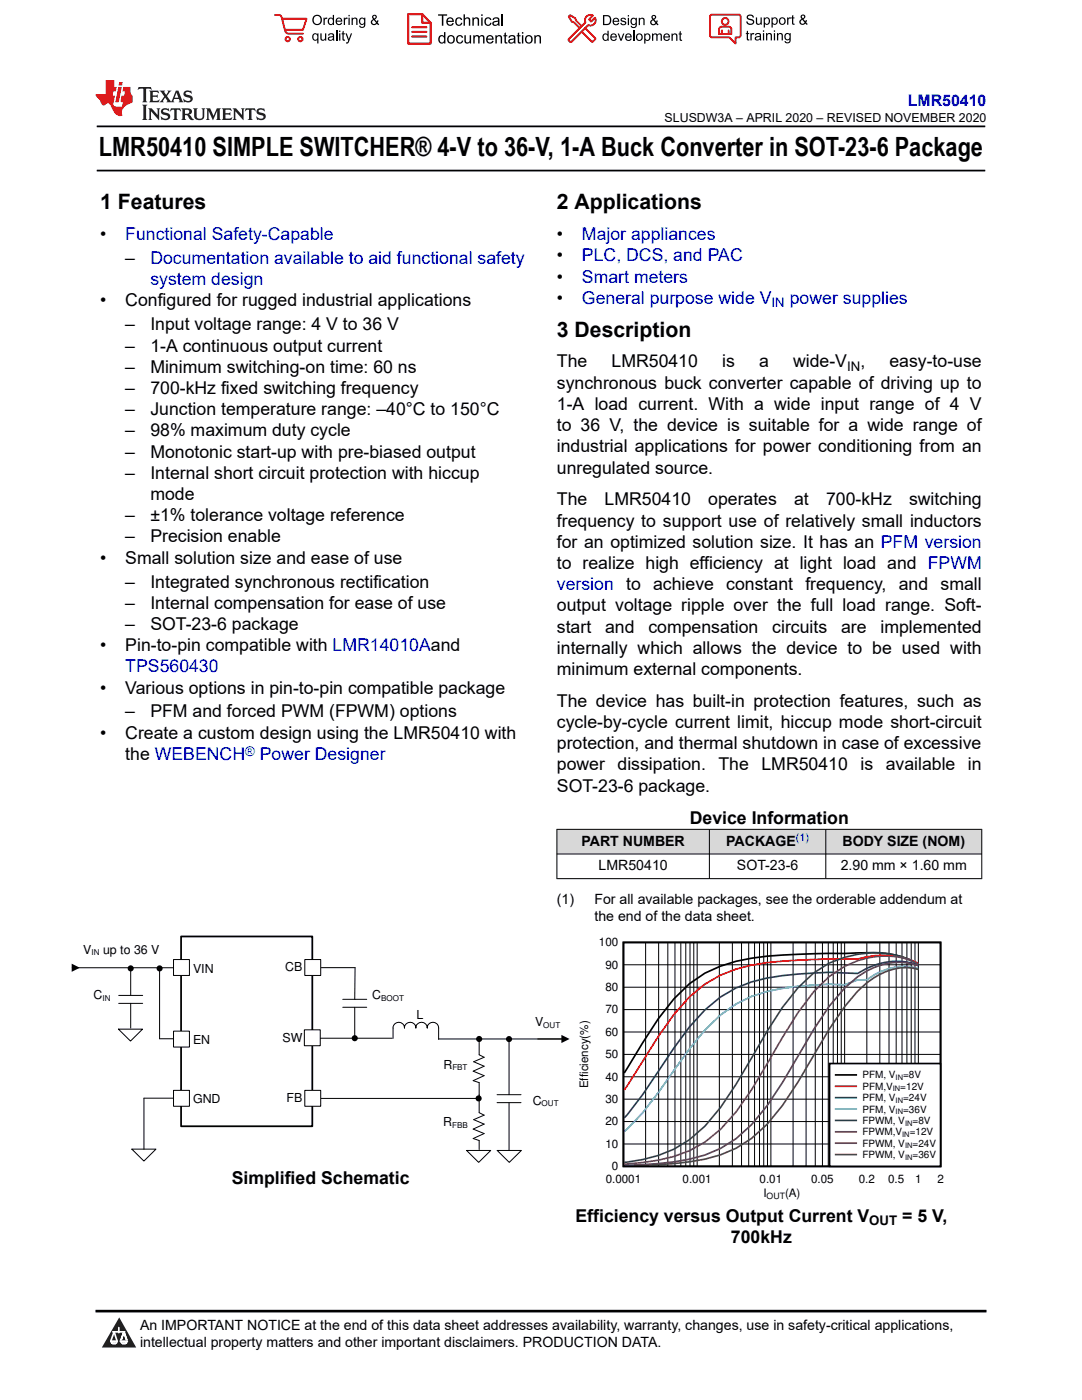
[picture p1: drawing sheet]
<svg xmlns="http://www.w3.org/2000/svg" width="216mm" height="279mm" viewBox="0 0 216 279" stroke-linecap="round" stroke-linejoin="round" font-family="sans-serif">
<path d="M19.3 25.2h177.3M19.3 34h177.3" fill="none" stroke="#000" stroke-width=".35"/>
<g fill="#d8d8d8">
<path d="M111.1 165.5h84.8v4.9h-84.8z" fill-rule="evenodd"/>
<path d="M111.2 165.6h30.3v4.8h-30.3z" fill-rule="evenodd"/>
<path d="M141.6 165.6h23.1v4.8h-23.1z" fill-rule="evenodd"/>
<path d="M164.8 165.6h31v4.8h-31z" fill-rule="evenodd"/>
</g>
<g fill="none" stroke="#000" stroke-width=".2">
<path d="M111.1 165.5h84.9M111.1 170.4h84.9M111.1 175.4h84.9M111.1 165.5v9.9M141.6 165.5v9.9M164.8 165.5v9.9M195.9 165.5v9.9M14.4 193.1h21.6M23.7 198.7h4.8M25.7 193.3h.4v5.4M31.4 193.3h.4v14h4.4M62.2 193.1h8.7l-.1 6.3"/>
<path d="M68.4 199.4h4.8M23.6 205.4h4.8l-2.4 2.4zM23.7 200.2h4.8M26.1 200.2v5M36 219.2h-7.3v10.2M62.1 207.2h16.2M62.3 219.2h33.2M68.4 201h4.8M70.8 201v6.2M78.4 207.2v-2a1.14 1.14 0 0 1 1.2-1.2 1.14 1.14 0 0 1 1.1 1.2 1.14 1.14 0 0 1 1.1-1.2 1.14 1.14 0 0 1 1.2 1.2 1.14 1.14 0 0 1 1.1-1.2 1.14 1.14 0 0 1 1.2 1.2 1.14 1.14 0 0 1 1.1-1.2 1.14 1.14 0 0 1 1.1 1.2v2.2M87.5 207.3h24.7M95.6 206.9v3.6l1 .5-2.1 .9 2.1 .9-2.2 1 2.2 .9-2.2 1 1.2 .4v6l1 .5-2.1 .8 2.1 .9-2.2 1 2.2 .9-2.2 1 1.2 .4v1.8"/>
<path d="M99.2 218.5h4.8M101.6 207.5v11M26.3 229.3h4.8l-2.4 2.4zM93.1 229.6h4.8l-2.4 2.4zM99.2 220.1h4.8M99.2 229.6h4.8l-2.4 2.4zM101.6 220.1v9.4"/>
</g>
<path d="M36.1 186.9h26.2v37.9h-26.2z" fill="none" stroke="#000" stroke-width=".35"/>
<g fill="#000">
<path d="M14.3 192.3l1.6 .8-1.6 .8zM112 206.5l1.6 .8-1.6 .9z"/>
<circle cx="26.1" cy="193.3" r=".61"/>
<circle cx="31.8" cy="193.3" r=".61"/>
<circle cx="70.8" cy="207.2" r=".61"/>
<circle cx="95.5" cy="219.2" r=".61"/>
<circle cx="95.6" cy="207.4" r=".61"/>
<circle cx="101.6" cy="207.4" r=".61"/>
</g>
<path d="M34.6 191.5h3.2v3.2h-3.2z" fill-rule="evenodd" fill="#fff"/>
<path d="M34.6 191.5h3.2v3.2h-3.2z" fill="none" stroke="#000" stroke-width=".2"/>
<path d="M34.6 205.8h3.2v3.2h-3.2z" fill-rule="evenodd" fill="#fff"/>
<path d="M34.6 205.8h3.2v3.2h-3.2z" fill="none" stroke="#000" stroke-width=".2"/>
<path d="M34.6 217.6h3.2v3.2h-3.2z" fill-rule="evenodd" fill="#fff"/>
<path d="M34.6 217.6h3.2v3.2h-3.2z" fill="none" stroke="#000" stroke-width=".2"/>
<path d="M60.8 191.5h3.2v3.2h-3.2z" fill-rule="evenodd" fill="#fff"/>
<path d="M60.8 191.5h3.2v3.2h-3.2z" fill="none" stroke="#000" stroke-width=".2"/>
<path d="M60.7 205.5h3.2v3.2h-3.2z" fill-rule="evenodd" fill="#fff"/>
<path d="M60.7 205.5h3.2v3.2h-3.2z" fill="none" stroke="#000" stroke-width=".2"/>
<path d="M60.8 217.6h3.2v3.2h-3.2z" fill-rule="evenodd" fill="#fff"/>
<g fill="none" stroke="#000" stroke-width=".2">
<path d="M124.4 197h63.3M124.4 192.5h63.3M128.8 188.1v44.7M131.4 188.1v44.7M133.3 188.1v44.7M134.7 188.1v44.7M135.9 188.1v44.7M136.8 188.1v44.7M137.7 188.1v44.7M138.4 188.1v44.7M139.1 188.1v44.7M143.5 188.1v44.7"/>
<path d="M146.1 188.1v44.7M148 188.1v44.7M149.4 188.1v44.7M150.6 188.1v44.7M151.5 188.1v44.7M152.4 188.1v44.7M153.1 188.1v44.7M153.8 188.1v44.7M158.2 188.1v44.7M160.8 188.1v44.7M162.7 188.1v44.7M164.1 188.1v44.7"/>
<path d="M165.3 188.1v44.7M166.3 188.1v44.7M167.1 188.1v44.7M167.9 188.1v44.7M168.5 188.1v44.7M173 188.1v44.7M175.6 188.1v44.7M177.4 188.1v44.7M178.8 188.1v44.7M180 188.1v44.7M181 188.1v44.7M181.8 188.1v44.7"/>
<path d="M182.6 188.1v44.7M183.2 188.1v44.7M60.8 217.6h3.2v3.2h-3.2zM124.4 219.4h63.3M124.4 214.9h63.3M124.4 210.4h63.3M124.4 206h63.3M124.4 201.5h63.3M124.4 228.3h63.3M124.4 223.8h63.3"/>
</g>
<path d="M124.4 188.1h63.3v44.7h-63.3zM183.2 192.5a16.6 16.6 0 0 0-10.2-2.4l-10.7 .2a85 85 0 0 0-15.4 1.6 22.5 22.5 0 0 0-12.4 7.4l-3.1 4-6.8 10.8" fill="none" stroke="#000" stroke-width=".34"/>
<path d="M183.2 192.3a15.9 15.9 0 0 0-12.1-.9l-8.8 .1a82.8 82.8 0 0 0-12.4 1.1 24.2 24.2 0 0 0-15.4 9.9l-3.1 4.3-6.8 10.8" fill="none" stroke="#f00" stroke-width=".34"/>
<path d="M183.2 192.6a13.3 13.3 0 0 0-12.1 1.7 79.3 79.3 0 0 0-18 .9 23.1 23.1 0 0 0-12.4 6.4l-3.1 3.4-3.1 4.2-6.2 9.2-3.7 4.7" fill="none" stroke="#105465" stroke-width=".34"/>
<path d="M183.2 193.3a11.5 11.5 0 0 0-10.2 2.2l-1.9 .1-2.6 .9a61.6 61.6 0 0 0-15.4 1.4 23.7 23.7 0 0 0-12.4 7.7l-3.1 3.7-6.2 8.7-3.1 4-3.7 3.8" fill="none" stroke="#00bacc" stroke-width=".34"/>
<path d="M183.2 192.5a16.8 16.8 0 0 0-12.1-2 18.9 18.9 0 0 0-11.9 6.6l-3.1 3.9-3 4.8-6.2 10.6-3.1 4.7a24.4 24.4 0 0 1-19.2 10.9" fill="none" stroke="#286b48" stroke-width=".34"/>
<path d="M183.2 192.3a15.3 15.3 0 0 0-12.1-.6l-2.6 1.2-3.1 2-3.1 3.1-3.1 4.1-3.1 4.9-6.2 10.5-3 4.4a23.5 23.5 0 0 1-15.5 9.6l-3.1 .5-3.7 .3" fill="none" stroke="#9d3939" stroke-width=".34"/>
<path d="M183.2 192.7a12.7 12.7 0 0 0-12.1 2.2l-2.6 2.3-3.1 3.6-3.1 4.7-6.2 10.5-3 4.7a24.4 24.4 0 0 1-18.6 11.2l-3.1 .3-6.8 .4" fill="none" stroke="#68275f" stroke-width=".34"/>
<path d="M183.2 193.5a11.3 11.3 0 0 0-10.2 2.6l-1.9 1.7-2.6 3.1-3.1 4.5-6.2 10.5-3.1 4.7a24.3 24.3 0 0 1-15.4 10.7 76 76 0 0 1-14.2 1.3" fill="none" stroke="#6b5028" stroke-width=".34"/>
<path d="M165.5 212.2h22.2v20.6h-22.2z" fill-rule="evenodd" fill="#fff"/>
<path d="M165.5 212.2h22.2v20.6h-22.2zM166.8 214.5h4" fill="none" stroke="#000" stroke-width=".34"/>
<path d="M166.8 216.8h4" fill="none" stroke="#f00" stroke-width=".34"/>
<path d="M166.8 219.1h4" fill="none" stroke="#105465" stroke-width=".34"/>
<path d="M166.8 221.3h4" fill="none" stroke="#00bacc" stroke-width=".34"/>
<path d="M166.8 223.6h4" fill="none" stroke="#286b48" stroke-width=".34"/>
<path d="M166.8 225.9h4" fill="none" stroke="#9d3939" stroke-width=".34"/>
<path d="M166.8 228.1h4" fill="none" stroke="#68275f" stroke-width=".34"/>
<path d="M166.8 230.4h4" fill="none" stroke="#6b5028" stroke-width=".34"/>
<path d="M0 0h215.9v23.8h-215.9z" fill-rule="evenodd" fill="#fff"/>
<path d="M27.7 17.4l-.2 .6 .5-.3h.6v.1v2.2l-.2 .4h1l-.2-.4v-2.2v-.1h.5l.5 .3-.1-.6zM29.8 18.1l.2 .4v1.5l-.2 .4h1.9l.1-.6a1.08 1.08 0 0 1-1.3 .2v-.7h.6l.4 .2v-.6l-.4 .2h-.6v-.6l.2-.1a1 1 0 0 1 1 .2l-.1-.5zM31.8 18.1l1 1.1-1 1.2h.9l-.2-.2 .4-.7 .5 .7-.2 .2h1.6l-.2-.2 .1-.4h1l.1 .4-.1 .2h.9l-.2-.3-.8-2h-.5l-1 2.2-.8-1.1 .9-1.1h-.8l.2 .2-.5 .7-.3-.7 .1-.2zM35.2 18.5l.4 1h-.8zM36.8 18.2a.65 .65 0 0 0-.2 .7 .65 .65 0 0 0 .6 .5l.7 .2 .1 .2a.79 .79 0 0 1-.7 .4 .79 .79 0 0 1-.7-.5l.1 .7 .2-.1a.93 .93 0 0 0 1.1 .1 .93 .93 0 0 0 .4-1 1.46 1.46 0 0 0-1.2-.6l-.1-.3a1.09 1.09 0 0 1 1.2 .2l-.2-.6-.1 .1-.6-.2zM28.4 20.9l.2 .4v2.3l-.2 .3h1l-.2-.3v-2.3l.2-.4zM29.6 21.6l.2 .4v1.6l-.2 .3h.8l-.3-.3v-1.4l1.7 1.8v-2l.2-.4h-.8l.2 .2 .1 1.1-1.2-1.3zM32.3 21.8a.65 .65 0 0 0-.2 .7 .65 .65 0 0 0 .7 .4l.6 .2 .1 .2a.79 .79 0 0 1-.7 .4 .79 .79 0 0 1-.7-.5l.1 .7 .2-.1a.93 .93 0 0 0 1.1 .1 .93 .93 0 0 0 .4-.9 1.46 1.46 0 0 0-1.2-.6l-.1-.4a1.09 1.09 0 0 1 1.2 .2l-.2-.6-.1 .1-.6-.1zM34.1 21.6l-.1 .7a.63 .63 0 0 1 .7-.4l.1 1.7-.3 .3h1l-.2-.3v-1.7a.66 .66 0 0 1 .8 .4l-.1-.7zM36.2 21.6l.2 .4v1.6l-.2 .3h.9l-.2-.2v-.7h.5l.1 .2a.79 .79 0 0 0 1.2 .6l-1-.9a.61 .61 0 0 0 .6-.6 .61 .61 0 0 0-.5-.6zM36.9 21.9h.2a.47 .47 0 0 1 .5 .1 .47 .47 0 0 1 .1 .5l-.2 .2h-.6zM38.5 21.6l.2 .2a2.27 2.27 0 0 0 .4 2 1.04 1.04 0 0 0 1.7-.7v-1.3l.2-.2h-.8l.2 .4v1.1a.6 .6 0 0 1-.6 .6 .6 .6 0 0 1-.6-.6v-1.1l.3-.4zM41.1 21.6l.2 .4v1.6l-.2 .3h.7l-.2-.3v-1.5l.9 1.9 .8-1.9v1.5l-.2 .3h1l-.3-.3v-1.6l.3-.4h-.8l-.7 1.5-.7-1.5zM44.3 21.6l.2 .4v1.6l-.2 .3h1.9l.1-.5a1.09 1.09 0 0 1-1.3 .1v-.6h.6l.4 .1v-.6l-.4 .2h-.6v-.6l.2-.1a1.01 1.01 0 0 1 1 .3l-.1-.6zM46.4 21.6l.3 .4v1.6l-.3 .3h.8l-.2-.3v-1.4l1.6 1.8v-2l.2-.4h-.7l.2 .2v1.1l-1.2-1.3zM49 21.6l-.1 .7a.63 .63 0 0 1 .8-.4v1.7l-.3 .3h1l-.2-.3v-1.7a.66 .66 0 0 1 .8 .4l-.1-.7zM51.4 21.8a.65 .65 0 0 0-.2 .7 .65 .65 0 0 0 .6 .4l.6 .2 .2 .2a.79 .79 0 0 1-.8 .4 .79 .79 0 0 1-.6-.5l.1 .7 .2-.1a.93 .93 0 0 0 1 .1 .93 .93 0 0 0 .5-.9 1.46 1.46 0 0 0-1.3-.6l-.1-.4a1.09 1.09 0 0 1 1.3 .2l-.2-.6-.2 .1-.5-.1z" fill="#231f20"/>
<path d="M21.1 16v2.8h-2.1l.1 .3 .9 1a.95 .95 0 0 0 .9 .9 .59 .59 0 0 1 .6-.4 .59 .59 0 0 1 .5 .4l.4 .8a1.59 1.59 0 0 0 2.1 1.3 1.61 1.61 0 0 1 1-2.2l1-.4-.1-1.5a1.59 1.59 0 0 1-.4-1.6h-1.4l-.2 .9h.5l-.1 .8h-.5l-.2 1v.2l.4 .1-.2 .9h-.6a.73 .73 0 0 1-1.1-.7l.3-1.5h-.5l.2-.8h.5l.2-.9h-.5v-1.4zM23.6 17.4l-.6 3h.7l.6-3zM23.8 16.4l-.1 .7h.7l.1-.7z" fill="#ed1c24"/>
<g fill="#000">
<path d="M62.3 4a1 1 0 0 1 2 0 1 1 0 0 1-2 0zM62.8 3.4a.78 .78 0 0 0-.1 1.1 .78 .78 0 0 0 1.1 .1 .78 .78 0 0 0 .1-1.1 .78 .78 0 0 0-1.1-.1z" fill-rule="evenodd"/>
<path d="M62.5 6.8l.4-.2 .4 .3v-.2h.2v2h-.2v-.7a.68 .68 0 0 1-.9-.1 .68 .68 0 0 1 0-.9zM62.6 7a.51 .51 0 0 0-.1 .6 .51 .51 0 0 0 .7 .2 .51 .51 0 0 0 .1-.7 .51 .51 0 0 0-.7-.1z" fill-rule="evenodd"/>
<path d="M64.5 3.5h.3v.3l.1-.3h.3l.1 .1-.1 .2a.32 .32 0 0 0-.3 0 .32 .32 0 0 0-.1 .4v.8h-.3z" fill-rule="evenodd"/>
<path d="M63.9 6.7h.3v.8a.36 .36 0 0 0 .3 .4 .36 .36 0 0 0 .4-.5v-.7h.2v1.4h-.2v-.2a.51 .51 0 0 1-.6 .2 .51 .51 0 0 1-.4-.5z" fill-rule="evenodd"/>
<path d="M65.6 3.7l.4-.2 .4 .2v-.7h.3v2h-.3v-.2a.7 .7 0 0 1-1-.1 .7 .7 0 0 1 .2-1zM65.8 3.8a.51 .51 0 0 0-.1 .7 .51 .51 0 0 0 .6 .2 .51 .51 0 0 0 .1-.7 .51 .51 0 0 0-.6-.2z" fill-rule="evenodd"/>
<path d="M65.6 6.8a.66 .66 0 0 1 .8-.1 .66 .66 0 0 1 .3 .8v.6h-.2l-.1-.2a.52 .52 0 0 1-.7 .2 .52 .52 0 0 1-.2-.6l.3-.2a.42 .42 0 0 0 .6-.3l-.3-.2-.3 .1-.1 .2h-.3zM65.7 7.6a.35 .35 0 0 0 .3 .4 .35 .35 0 0 0 .4-.4v-.2z" fill-rule="evenodd"/>
<path d="M67.7 6.1h.2v.3h-.2zM67.7 6.7h.2v1.4h-.2z" fill-rule="evenodd"/>
<path d="M67.1 3.7a.68 .68 0 0 1 .9-.1 .68 .68 0 0 1 .3 .7h-1.1a.42 .42 0 0 0 .3 .5 .42 .42 0 0 0 .5-.3h.3a.73 .73 0 0 1-1.1 .4 .73 .73 0 0 1-.1-1.2zM67.4 3.8l-.2 .3h.8l-.2-.4z" fill-rule="evenodd"/>
<path d="M68.6 3.5h.2v.3l.2-.3h.3l.1 .1-.1 .2a.32 .32 0 0 0-.4 0 .32 .32 0 0 0-.1 .4v.8h-.2z" fill-rule="evenodd"/>
<path d="M68.3 6.3l.3-.1v.5h.2v.1h-.2v.9l.3 .4a.36 .36 0 0 1-.4 0 .36 .36 0 0 1-.2-.4v-.9h-.1v-.1h.1z" fill-rule="evenodd"/>
<path d="M68.9 6.7h.3l.4 1.1 .4-1.1h.3l-.6 1.4a.51 .51 0 0 1-.6 .6l-.1-.3h.3l.2-.3z" fill-rule="evenodd"/>
<path d="M69.5 3h.3v.3h-.3zM69.5 3.5h.3v1.5h-.3z" fill-rule="evenodd"/>
<path d="M70.2 3.5h.2v.2a.52 .52 0 0 1 .6-.2 .52 .52 0 0 1 .3 .6v.9h-.2v-.9a.34 .34 0 0 0-.3-.4 .34 .34 0 0 0-.4 .3v1h-.2z" fill-rule="evenodd"/>
<path d="M71.8 3.7l.4-.2 .5 .2v-.2h.2v1.3a.64 .64 0 0 1-.5 .8 .64 .64 0 0 1-.7-.5h.2a.41 .41 0 0 0 .5 .2 .41 .41 0 0 0 .2-.5 .69 .69 0 0 1-.9-.1 .69 .69 0 0 1 .1-1zM72 3.8a.5 .5 0 0 0-.1 .7 .5 .5 0 0 0 .7 .1 .5 .5 0 0 0 .1-.6 .5 .5 0 0 0-.7-.2z" fill-rule="evenodd"/>
<path d="M74.4 3.1a.47 .47 0 0 1 .7 .1 .47 .47 0 0 1-.3 .7l.4 .4 .1-.3 .2 .1-.1 .4 .3 .3-.2 .2-.3-.3a.63 .63 0 0 1-1 .1 .63 .63 0 0 1 .3-1l-.3-.4zM74.5 3.4a.27 .27 0 0 0 .5 0 .27 .27 0 0 0-.5 0zM74.4 4.1a.4 .4 0 0 0 0 .6 .4 .4 0 0 0 .6-.1l-.4-.6z" fill-rule="evenodd"/>
<path d="M87.4 2.9h1.8v.2h-.7v2h-.3v-2h-.8z" fill-rule="evenodd"/>
<path d="M87.6 7.2l.5-.2 .5 .2v-.8h.3v2.3h-.3v-.2a.76 .76 0 0 1-1-.1 .76 .76 0 0 1-.1-1zM87.9 7.4a.58 .58 0 0 0-.2 .7 .58 .58 0 0 0 .8 .2 .58 .58 0 0 0 .1-.7 .58 .58 0 0 0-.7-.2z" fill-rule="evenodd"/>
<path d="M89.5 7.2a.81 .81 0 0 1 1.1 .1 .81 .81 0 0 1-.2 1.2 .81 .81 0 0 1-1.1-.2l-.1-.7zM89.6 7.4a.57 .57 0 0 0 0 .8 .57 .57 0 0 0 .8 0 .57 .57 0 0 0 0-.7 .57 .57 0 0 0-.8-.1z" fill-rule="evenodd"/>
<path d="M89.3 3.7a.77 .77 0 0 1 .9-.2 .77 .77 0 0 1 .4 .9h-1.3a.48 .48 0 0 0 .4 .5 .48 .48 0 0 0 .6-.3h.3a.83 .83 0 0 1-1.3 .4 .83 .83 0 0 1 0-1.3zM89.5 3.8l-.2 .4h1l-.3-.5z" fill-rule="evenodd"/>
<path d="M91 3.7a.7 .7 0 0 1 1.2 .3h-.2a.45 .45 0 0 0-.6-.3 .45 .45 0 0 0-.3 .6 .45 .45 0 0 0 .3 .6 .45 .45 0 0 0 .6-.4l.3 .1a.76 .76 0 0 1-1.1 .5 .76 .76 0 0 1-.3-1.1z" fill-rule="evenodd"/>
<path d="M91.2 7.2a.7 .7 0 0 1 1.2 .3l-.3 .1a.45 .45 0 0 0-.5-.4 .45 .45 0 0 0-.3 .7 .45 .45 0 0 0 .3 .6 .45 .45 0 0 0 .6-.4h.2a.76 .76 0 0 1-1 .5 .76 .76 0 0 1-.4-1.1z" fill-rule="evenodd"/>
<path d="M92.5 2.9h.3v.8a.59 .59 0 0 1 .7-.2 .59 .59 0 0 1 .3 .6v1h-.2v-1a.4 .4 0 0 0-.5-.4 .4 .4 0 0 0-.3 .5v.9h-.3z" fill-rule="evenodd"/>
<path d="M92.7 7h.2v.9a.41 .41 0 0 0 .5 .6 .41 .41 0 0 0 .3-.6v-.9h.3v1.7h-.3v-.3a.58 .58 0 0 1-.7 .3 .58 .58 0 0 1-.3-.7z" fill-rule="evenodd"/>
<path d="M94.3 3.5h.2v.2a.59 .59 0 0 1 .7-.2 .59 .59 0 0 1 .4 .6v1h-.3v-1a.41 .41 0 0 0-.4-.4 .41 .41 0 0 0-.4 .5v.9h-.2z" fill-rule="evenodd"/>
<path d="M94.4 7h.3v.3a.56 .56 0 0 1 1 0 .54 .54 0 0 1 .6-.3 .54 .54 0 0 1 .4 .5v1.2h-.3v-1.1a.34 .34 0 0 0-.3-.4 .34 .34 0 0 0-.4 .3v1.2h-.3v-1.1a.38 .38 0 0 0-.5-.3 .38 .38 0 0 0-.2 .5v.9h-.3z" fill-rule="evenodd"/>
<path d="M96 2.9h.3v.3h-.3zM96 3.5h.3v1.6h-.3z" fill-rule="evenodd"/>
<path d="M96.8 3.7a.7 .7 0 0 1 1.3 .3h-.3a.45 .45 0 0 0-.6-.3 .45 .45 0 0 0-.3 .6 .45 .45 0 0 0 .3 .6 .45 .45 0 0 0 .6-.4l.3 .1a.76 .76 0 0 1-1.1 .5 .76 .76 0 0 1-.3-1.1z" fill-rule="evenodd"/>
<path d="M97.2 7.2a.77 .77 0 0 1 .9-.1 .77 .77 0 0 1 .4 .8h-1.2a.48 .48 0 0 0 .3 .6 .48 .48 0 0 0 .6-.4l.3 .1a.83 .83 0 0 1-1.3 .3 .83 .83 0 0 1 0-1.3zM97.4 7.4l-.1 .3h.9l-.2-.4z" fill-rule="evenodd"/>
<path d="M98.8 7h.3v.3a.59 .59 0 0 1 .7-.3 .59 .59 0 0 1 .4 .7v1h-.3v-1a.41 .41 0 0 0-.5-.5 .41 .41 0 0 0-.3 .6v.9h-.3z" fill-rule="evenodd"/>
<path d="M98.4 3.7a.74 .74 0 0 1 1-.2 .74 .74 0 0 1 .3 .9v.7h-.3v-.2a.59 .59 0 0 1-.8 .3 .59 .59 0 0 1-.3-.8l1.1-.3a.42 .42 0 0 0-.4-.4 .42 .42 0 0 0-.5 .3h-.2zM98.6 4.5a.36 .36 0 0 0 .2 .5 .36 .36 0 0 0 .5-.2l.1-.5z" fill-rule="evenodd"/>
<path d="M100.7 6.6l.2-.1v.5h.3v.2h-.3v1l.1 .2h.2l.1 .3a.41 .41 0 0 1-.5-.1 .41 .41 0 0 1-.1-.4v-1h-.2v-.2h.2z" fill-rule="evenodd"/>
<path d="M101.6 7.2a.74 .74 0 0 1 .9-.2 .74 .74 0 0 1 .3 1l.1 .7h-.3v-.2a.59 .59 0 0 1-.8 .2 .59 .59 0 0 1-.3-.8l1-.3a.42 .42 0 0 0-.3-.4 .42 .42 0 0 0-.5 .3h-.3zM101.8 8.1a.36 .36 0 0 0 .1 .5 .36 .36 0 0 0 .5-.3l.2-.4z" fill-rule="evenodd"/>
<path d="M103.3 6.6l.3-.1v.5h.3v.2h-.3v1l.1 .2h.2v.3a.41 .41 0 0 1-.5-.1 .41 .41 0 0 1-.1-.4v-1h-.2v-.2h.2z" fill-rule="evenodd"/>
<path d="M104.1 6.4h.3v.3h-.3zM104.1 7h.3v1.7h-.3z" fill-rule="evenodd"/>
<path d="M105 7.2a.81 .81 0 0 1 1.1 .1 .81 .81 0 0 1-.1 1.2 .81 .81 0 0 1-1.2-.2v-.7zM105.2 7.4a.57 .57 0 0 0-.1 .8 .57 .57 0 0 0 .8 0 .57 .57 0 0 0 0-.7 .57 .57 0 0 0-.7-.1z" fill-rule="evenodd"/>
<path d="M106.6 7h.3v.3a.59 .59 0 0 1 .7-.3 .59 .59 0 0 1 .4 .7v1h-.3v-1a.41 .41 0 0 0-.5-.5 .41 .41 0 0 0-.3 .6v.9h-.3z" fill-rule="evenodd"/>
<path d="M120.3 3h.7a1 1 0 0 1 1 1 1 1 0 0 1-1 1h-.7zM120.6 3.2v1.6h.4a.77 .77 0 0 0 .7-.8 .77 .77 0 0 0-.7-.8z" fill-rule="evenodd"/>
<path d="M120.4 6.9l.4-.2 .4 .2v-.8h.3v2h-.3v-.1a.7 .7 0 0 1-.9-.2 .7 .7 0 0 1 .1-.9zM120.6 7a.51 .51 0 0 0-.1 .7 .51 .51 0 0 0 .6 .1 .51 .51 0 0 0 .1-.6 .51 .51 0 0 0-.6-.2z" fill-rule="evenodd"/>
<path d="M122 6.9a.68 .68 0 0 1 .8-.2 .68 .68 0 0 1 .3 .8h-1.1a.42 .42 0 0 0 .3 .5 .42 .42 0 0 0 .5-.3h.3a.73 .73 0 0 1-1.1 .3 .73 .73 0 0 1 0-1.1zM122.2 7l-.2 .3h.8l-.2-.4z" fill-rule="evenodd"/>
<path d="M122.4 3.7a.68 .68 0 0 1 .8-.1 .68 .68 0 0 1 .4 .8h-1.1a.42 .42 0 0 0 .3 .4 .42 .42 0 0 0 .5-.3l.3 .1a.73 .73 0 0 1-1.2 .3 .73 .73 0 0 1 0-1.2zM122.6 3.8l-.1 .3h.8l-.2-.3z" fill-rule="evenodd"/>
<path d="M123.9 3.7l.1-.1a.62 .62 0 0 1 .9 .3l-.2 .1a.29 .29 0 0 0-.3-.3 .29 .29 0 0 0-.3 .3l.1 .1a.58 .58 0 0 1 .6 .1 .58 .58 0 0 1 .1 .6 .67 .67 0 0 1-1.1-.2l.2-.1a.33 .33 0 0 0 .4 .4 .33 .33 0 0 0 .3-.4 .71 .71 0 0 1-.9-.6z" fill-rule="evenodd"/>
<path d="M123.3 6.7h.2l.4 1.2 .4-1.2h.3l-.6 1.4h-.2z" fill-rule="evenodd"/>
<path d="M125.3 3h.2v.3h-.2zM125.3 3.6h.2v1.4h-.2z" fill-rule="evenodd"/>
<path d="M124.9 6.9a.68 .68 0 0 1 .8-.2 .68 .68 0 0 1 .4 .8h-1.1a.42 .42 0 0 0 .3 .5 .42 .42 0 0 0 .5-.3h.3a.73 .73 0 0 1-1.2 .3 .73 .73 0 0 1 0-1.1zM125.1 7l-.1 .3h.8l-.2-.4z" fill-rule="evenodd"/>
<path d="M126 3.7l.4-.2 .4 .2v-.1h.3v1.2a.64 .64 0 0 1-.5 .8 .64 .64 0 0 1-.8-.5l.3 .1a.41 .41 0 0 0 .5 .2 .41 .41 0 0 0 .2-.6 .69 .69 0 0 1-.9-.1 .69 .69 0 0 1 .1-1zM126.2 3.9a.5 .5 0 0 0-.1 .6 .5 .5 0 0 0 .6 .2 .5 .5 0 0 0 .2-.7 .5 .5 0 0 0-.7-.1z" fill-rule="evenodd"/>
<path d="M126.9 7.4a.73 .73 0 0 1 1.4 0 .73 .73 0 0 1-1.4 0zM127.3 7a.5 .5 0 0 0-.1 .7 .5 .5 0 0 0 .7 0 .5 .5 0 0 0 0-.6 .5 .5 0 0 0-.6-.1z" fill-rule="evenodd"/>
<path d="M127.5 3.6h.2v.2a.52 .52 0 0 1 .6-.3 .52 .52 0 0 1 .3 .6v.9h-.2v-.9a.34 .34 0 0 0-.3-.4 .34 .34 0 0 0-.4 .3v1h-.2z" fill-rule="evenodd"/>
<path d="M128.5 6.7h.3v.2a.67 .67 0 0 1 .9 0 .67 .67 0 0 1 0 .9 .55 .55 0 0 1-.9 .2v.7h-.3zM128.9 7a.5 .5 0 0 0-.1 .7 .5 .5 0 0 0 .6 .1 .5 .5 0 0 0 .2-.6 .5 .5 0 0 0-.7-.2z" fill-rule="evenodd"/>
<path d="M130.1 6.7h.2v.2a.49 .49 0 0 1 .9 0l.4-.2a.42 .42 0 0 1 .5 .4v1h-.3v-.9a.3 .3 0 0 0-.2-.3 .3 .3 0 0 0-.4 .2v1h-.2v-.9a.33 .33 0 0 0-.5-.3 .33 .33 0 0 0-.2 .5v.7h-.2z" fill-rule="evenodd"/>
<path d="M130.1 3.1a.47 .47 0 0 1 .8 .1 .47 .47 0 0 1-.3 .7l.3 .4 .1-.2h.3l-.2 .5 .3 .3-.2 .2-.3-.3a.63 .63 0 0 1-1 .1 .63 .63 0 0 1 .3-1l-.2-.5zM130.2 3.5a.27 .27 0 0 0 .5 0 .27 .27 0 0 0-.5 0zM130.2 4.1a.4 .4 0 0 0 0 .7 .4 .4 0 0 0 .6-.2l-.5-.6z" fill-rule="evenodd"/>
<path d="M132.5 6.9a.68 .68 0 0 1 .9-.2 .68 .68 0 0 1 .3 .8h-1.1a.42 .42 0 0 0 .3 .5 .42 .42 0 0 0 .5-.3h.3a.73 .73 0 0 1-1.1 .3 .73 .73 0 0 1-.1-1.1zM132.7 7l-.1 .3h.8l-.2-.4z" fill-rule="evenodd"/>
<path d="M134 6.7h.2v.2a.52 .52 0 0 1 .6-.2 .52 .52 0 0 1 .4 .6v.8h-.3v-.8a.34 .34 0 0 0-.2-.4 .34 .34 0 0 0-.4 .2l-.1 1h-.2z" fill-rule="evenodd"/>
<path d="M135.6 6.3l.2-.1v.5h.3v.2h-.3v.8l.3 .4a.36 .36 0 0 1-.4 0 .36 .36 0 0 1-.1-.4v-.8h-.2v-.2h.2z" fill-rule="evenodd"/>
<path d="M149.2 3a.8 .8 0 0 1 1.2 .5h-.2a.44 .44 0 0 0-.5-.4 .44 .44 0 0 0-.4 .5l.2 .1a.9 .9 0 0 1 1 .8 .84 .84 0 0 1-.9 .5 .84 .84 0 0 1-.7-.7h.3a.52 .52 0 0 0 .5 .5 .52 .52 0 0 0 .5-.6l-.2-.1a.85 .85 0 0 1-1-.8z" fill-rule="evenodd"/>
<path d="M149 6.3l.3-.2v.5h.2v.2h-.2v.9l.2 .4a.36 .36 0 0 1-.4-.1 .36 .36 0 0 1-.1-.4v-.8h-.2v-.2h.2z" fill-rule="evenodd"/>
<path d="M149.7 6.6h.3v.2l.1-.2h.3l.1 .1-.1 .2a.32 .32 0 0 0-.3 0 .32 .32 0 0 0-.1 .4v.8h-.3z" fill-rule="evenodd"/>
<path d="M150.7 6.8a.66 .66 0 0 1 .9-.2 .66 .66 0 0 1 .3 .9v.6h-.2l-.1-.2a.52 .52 0 0 1-.7 .2 .52 .52 0 0 1-.2-.7l.2-.1a.42 .42 0 0 0 .7-.3l-.3-.2h-.3l-.1 .3-.3-.1zM150.9 7.5a.35 .35 0 0 0 .3 .5 .35 .35 0 0 0 .4-.4v-.3z" fill-rule="evenodd"/>
<path d="M150.8 3.5h.3v.8a.36 .36 0 0 0 .3 .5 .36 .36 0 0 0 .4-.5v-.8h.2v1.4h-.2v-.2a.51 .51 0 0 1-.6 .3 .51 .51 0 0 1-.4-.6z" fill-rule="evenodd"/>
<path d="M152.2 6.1h.3v.2h-.3zM152.2 6.6h.3v1.5h-.3z" fill-rule="evenodd"/>
<path d="M152.4 3.5h.2v.2a.67 .67 0 0 1 .9 0 .67 .67 0 0 1 .1 .9 .55 .55 0 0 1-1 .2v.7h-.2zM152.7 3.8a.5 .5 0 0 0-.1 .7 .5 .5 0 0 0 .7 .1 .5 .5 0 0 0 .1-.6 .5 .5 0 0 0-.7-.2z" fill-rule="evenodd"/>
<path d="M152.9 6.6h.2v.2a.52 .52 0 0 1 .6-.2 .52 .52 0 0 1 .3 .6v.9h-.2v-.9a.34 .34 0 0 0-.3-.4 .34 .34 0 0 0-.4 .2v1.1h-.2z" fill-rule="evenodd"/>
<path d="M153.9 3.5h.3v.2a.67 .67 0 0 1 .9 0 .67 .67 0 0 1 0 .9 .55 .55 0 0 1-.9 .2v.7h-.3zM154.3 3.8a.5 .5 0 0 0-.1 .7 .5 .5 0 0 0 .6 .1 .5 .5 0 0 0 .2-.6 .5 .5 0 0 0-.7-.2z" fill-rule="evenodd"/>
<path d="M154.4 6.1h.3v.2h-.3zM154.4 6.6h.3v1.5h-.3z" fill-rule="evenodd"/>
<path d="M155 6.6h.3v.2a.52 .52 0 0 1 .6-.2 .52 .52 0 0 1 .3 .6v.9h-.2v-.9a.34 .34 0 0 0-.3-.4 .34 .34 0 0 0-.4 .2v1.1h-.3z" fill-rule="evenodd"/>
<path d="M155.4 4.2a.75 .75 0 0 1 1.5 0 .75 .75 0 0 1-1.5 0zM155.8 3.8a.5 .5 0 0 0-.1 .7 .5 .5 0 0 0 .8 0 .5 .5 0 0 0 0-.7 .5 .5 0 0 0-.7 0z" fill-rule="evenodd"/>
<path d="M156.7 6.8l.4-.2 .5 .2v-.2h.2v1.3a.64 .64 0 0 1-.5 .7 .64 .64 0 0 1-.8-.4h.3a.41 .41 0 0 0 .5 .2 .41 .41 0 0 0 .2-.5 .69 .69 0 0 1-.9-.1 .69 .69 0 0 1 .1-1zM156.9 6.9a.5 .5 0 0 0-.1 .7 .5 .5 0 0 0 .6 .1 .5 .5 0 0 0 .2-.7 .5 .5 0 0 0-.7-.1z" fill-rule="evenodd"/>
<path d="M157.1 3.5h.2v.2l.1-.2h.3h.2l-.1 .3a.32 .32 0 0 0-.4 0 .32 .32 0 0 0-.1 .4v.7h-.2z" fill-rule="evenodd"/>
<path d="M158 3.1l.3-.1v.5h.2v.2h-.2v.8l.3 .4a.36 .36 0 0 1-.4 0 .36 .36 0 0 1-.2-.4v-.8h-.1v-.2h.1z" fill-rule="evenodd"/>
<path d="M159.9 3a.47 .47 0 0 1 .7 .1 .47 .47 0 0 1-.3 .7l.4 .5 .1-.3h.2l-.1 .5 .3 .3-.2 .2-.3-.3a.63 .63 0 0 1-1 .1 .63 .63 0 0 1 .3-1l-.3-.5zM160 3.4a.27 .27 0 0 0 .5 0 .27 .27 0 0 0-.5 0zM159.9 4.1a.4 .4 0 0 0 0 .6 .4 .4 0 0 0 .6-.2l-.4-.6z" fill-rule="evenodd"/>
</g>
<path d="M67.2 6.1v2M126.5 6.1v2" fill="none" stroke="#000" stroke-width=".25"/>
<g fill="none" stroke="#de0000" stroke-width=".37">
<path d="M54.9 3h.9a1.19 1.19 0 0 1 .6 1.2l.6 2.1a.85 .85 0 0 0 1 .4h2.5M56.3 3.7h4.9l-.7 2.2h-3.6M116.1 5.2l-1.2-1.1-.1-.5-1-.6-.3 .3 .6 1 .5 .2 1.1 1.1M116.8 5.6l1.9 2v.3l-.4 .4h-.3l-1.9-2zM116.8 5.6l.6-.6a1.07 1.07 0 0 0 1.2-.2 1.07 1.07 0 0 0 .1-1.3l-.7 .8-.5-.4 .8-.8a1.07 1.07 0 0 0-1.2 .2 1.07 1.07 0 0 0-.3 1.2l-3.3 3.3v.3l.3 .3h.2l2.1-2.1M141.7 3.1l.4-.2h5.3l.3 .2 .1 3.9-.2 .4-.8 .1v1.2l-1.3-1.2h-3.4l-.4-.2zM143.5 5.6l.5-.3 1.7 .1 .2 .5v.9h-2.4zM144 6.1v.7M145.4 6.1v.7"/>
<circle cx="57.4" cy="7.8" r=".44"/>
<circle cx="59.9" cy="7.8" r=".44"/>
<circle cx="144.7" cy="4.3" r=".67"/>
</g>
<path d="M100.2 2.9v2.2" fill="none" stroke="#000" stroke-width=".28"/>
<path d="M81.4 2.8h2.8v1.7h1.7v4.2h-4.5zM82.3 6.4h2.8M82.3 5.4h2.8M82.3 7.3h2.8M84.2 2.8l1.7 1.7" fill="none" stroke="#de0000" stroke-width=".42"/>
<path d="M0 261.4h215.9v18h-215.9z" fill-rule="evenodd" fill="#fff"/>
<path d="M23.8 262.9l3.4 6h-6.9z" fill="#231f20"/>
<path d="M22.1 267.7h1.3l-.4 .5h-.3a.55 .55 0 0 1-.6-.5z" fill-rule="evenodd" fill="#fff"/>
<path d="M22.1 267.7h1.3l-.4 .5h-.3a.55 .55 0 0 1-.6-.5z" fill="none" stroke="#231f20" stroke-width=".34"/>
<path d="M22.1 267.7h1.3l-.4 .5h-.5zM22.6 265.8h.1M22.6 265.8h2.3zM23.7 265.9h.1M23.7 264.9v1zM24 267.7h.1" fill="none" stroke="#fff" stroke-width=".34"/>
<path d="M24.7 265.8l-.7 1.9z" fill="#fff"/>
<path d="M24.7 265.8l-.7 1.9z" fill="none" stroke="#fff" stroke-width=".34"/>
<path d="M24.7 265.8l.7 1.9z" fill="#fff"/>
<path d="M24.7 265.8l.7 1.9zM25.3 267.7h.1" fill="none" stroke="#fff" stroke-width=".34"/>
<path d="M22.8 265.8l-.7 1.9z" fill="#fff"/>
<path d="M22.8 265.8l-.7 1.9z" fill="none" stroke="#fff" stroke-width=".34"/>
<path d="M22.8 265.8l.6 1.9z" fill="#fff"/>
<path d="M22.8 265.8l.6 1.9z" fill="none" stroke="#fff" stroke-width=".34"/>
<path d="M24.1 267.7h1.3a.65 .65 0 0 1-.6 .5 .65 .65 0 0 1-.7-.5z" fill-rule="evenodd" fill="#fff"/>
<path d="M24.1 267.7h1.3a.65 .65 0 0 1-.6 .5 .65 .65 0 0 1-.7-.5z" fill="none" stroke="#231f20" stroke-width=".34"/>
<path d="M24 267.7h.1M24.1 267.7h1.3l-.4 .5h-.5z" fill="none" stroke="#fff" stroke-width=".34"/>
<path d="M19 261.7h177.8" fill="none" stroke="#000" stroke-width=".53"/>
<text font-size="5.3" x="19.7" y="31.2">LMR50410 SIMPLE SWITCHER® 4-V to 36-V, 1-A Buck Converter in SOT-23-6 Package</text>
<g font-size="4.2">
<text x="20" y="41.8">1 Features</text>
<text x="111.1" y="41.8">2 Applications</text>
<text x="111.1" y="67.2">3 Description</text>
</g>
<g font-size="3.5">
<text x="20" y="47.9">•</text>
<text x="111.1" y="47.9">•</text>
<text x="25" y="52.7">–</text>
<text x="111.1" y="52.2">•</text>
<text x="111.1" y="56.4">•</text>
<text x="20" y="61.2">•</text>
<text x="25" y="61.2">Configured for rugged industrial applications</text>
<text x="25" y="65.9">–</text>
<text x="30" y="65.9">Input voltage range: 4 V to 36 V</text>
<text x="111.1" y="60.6">•</text>
<text x="25" y="70.2">–</text>
<text x="30" y="70.2">1-A continuous output current</text>
<text x="25" y="74.4">–</text>
<text x="30" y="74.4">Minimum switching-on time: 60 ns</text>
<text x="111.1" y="73.3">The</text>
<text x="111.1" y="77.6">synchronous buck converter capable of driving up to</text>
<text x="122" y="73.3">LMR50410</text>
<text x="144.1" y="73.3">is</text>
<text x="151.5" y="73.3">a</text>
<text x="158.2" y="73.3">wide-V</text>
<text x="171.7" y="73.3">,</text>
<text x="177.5" y="73.3">easy-to-use</text>
<text x="25" y="78.6">–</text>
<text x="25" y="82.9">–</text>
<text x="30" y="78.6">700-kHz fixed switching frequency</text>
<text x="30" y="82.9">Junction temperature range: –40°C to 150°C</text>
<text x="111.1" y="81.8">1-A load current. With a wide input range of 4 V</text>
<text x="25" y="87.1">–</text>
<text x="30" y="87.1">98% maximum duty cycle</text>
<text x="111.1" y="86">to 36 V, the device is suitable for a wide range of</text>
<text x="25" y="91.3">–</text>
<text x="25" y="95.6">–</text>
<text x="30" y="91.3">Monotonic start-up with pre-biased output</text>
<text x="30" y="95.6">Internal short circuit protection with hiccup</text>
<text x="111.1" y="90.3">industrial applications for power conditioning from an</text>
<text x="111.1" y="94.5">unregulated source.</text>
<text x="30" y="99.8">mode</text>
<text x="111.1" y="100.9">The</text>
<text x="120.6" y="100.9">LMR50410</text>
<text x="141.3" y="100.9">operates</text>
<text x="158.5" y="100.9">at</text>
<text x="164.8" y="100.9">700-kHz</text>
<text x="181.4" y="100.9">switching</text>
<text x="25" y="104">–</text>
<text x="30" y="104">±1% tolerance voltage reference</text>
<text x="111.1" y="105.1">frequency to support use of relatively small inductors</text>
<text x="20" y="112.5">•</text>
<text x="25" y="108.3">–</text>
<text x="25" y="112.5">Small solution size and ease of use</text>
<text x="30" y="108.3">Precision enable</text>
<text x="111.1" y="109.3">for an optimized solution size. It has an PFM version</text>
<text x="111.1" y="113.6">to realize high efficiency at light load and FPWM</text>
<text x="25" y="117.3">–</text>
<text x="30" y="117.3">Integrated synchronous rectification</text>
<text x="25" y="121.5">–</text>
<text x="25" y="125.7">–</text>
<text x="30" y="121.5">Internal compensation for ease of use</text>
<text x="30" y="125.7">SOT-23-6 package</text>
<text x="111.1" y="122">output voltage ripple over the full load range. Soft-</text>
<text x="20" y="130">•</text>
<text x="25" y="130">Pin-to-pin compatible with LMR14010Aand</text>
<text x="111.1" y="126.3">start</text>
<text x="111.1" y="130.5">internally which allows the device to be used with</text>
<text x="120.7" y="126.3">and</text>
<text x="129.4" y="126.3">compensation</text>
<text x="154.1" y="126.3">circuits</text>
<text x="167.8" y="126.3">are</text>
<text x="175.7" y="126.3">implemented</text>
<text x="111.1" y="134.7">minimum external components.</text>
<text x="20" y="138.4">•</text>
<text x="25" y="138.4">Various options in pin-to-pin compatible package</text>
<text x="25" y="143.2">–</text>
<text x="30" y="143.2">PFM and forced PWM (FPWM) options</text>
<text x="111.1" y="141.1">The device has built-in protection features, such as</text>
<text x="20" y="147.4">•</text>
<text x="25" y="147.4">Create a custom design using the LMR50410 with</text>
<text x="111.1" y="149.5">protection, and thermal shutdown in case of excessive</text>
<text x="111.1" y="145.3">cycle-by-cycle current limit, hiccup mode short-circuit</text>
<text x="25" y="151.7">the WEBENCH</text>
<text x="111.1" y="153.8">power dissipation.</text>
<text x="143.4" y="153.8">The</text>
<text x="151.9" y="153.8">LMR50410</text>
<text x="171.7" y="153.8">is</text>
<text x="176.7" y="153.8">available</text>
<text x="193.1" y="153.8">in</text>
<text x="111.1" y="158">SOT-23-6 package.</text>
<text x="137.6" y="164.4">Device Information</text>
<text x="46.2" y="236.3">Simplified Schematic</text>
<text x="114.8" y="243.9">Efficiency versus Output Current V</text>
<text x="180" y="243.9">= 5 V,</text>
<text x="145.8" y="248.1">700kHz</text>
</g>
<g font-size="3.5" fill="#00f">
<text x="25" y="47.9">Functional Safety-Capable</text>
<text x="116.1" y="47.9">Major appliances</text>
<text x="30" y="52.7">Documentation available to aid functional safety</text>
<text x="116.1" y="52.2">PLC, DCS, and PAC</text>
<text x="30" y="56.9">system design</text>
<text x="116.1" y="56.4">Smart meters</text>
<text x="116.1" y="60.6">General purpose wide V</text>
<text x="157.6" y="60.6">power supplies</text>
<text x="111.1" y="117.8">version to achieve constant frequency, and small</text>
<text x="25" y="134.2">TPS560430</text>
<text x="51.8" y="151.7">Power Designer</text>
</g>
<text font-size="3.2" fill="#00f" x="181.1" y="21.1">LMR50410</text>
<g font-size="2.8">
<text x="116" y="168.8">PART NUMBER</text>
<text x="119.4" y="173.7">LMR50410</text>
<text x="144.9" y="168.8">PACKAGE</text>
<text x="147" y="173.7">SOT-23-6</text>
<text x="167.8" y="173.7">2.90 mm × 1.60 mm</text>
<text x="168.1" y="168.8">BODY SIZE (NOM)</text>
<text x="111.1" y="180.5">(1)</text>
<text x="118.6" y="180.5">For all available packages, see the orderable addendum at</text>
<text x="118.6" y="183.9">the end of the data sheet.</text>
<text x="27.9" y="265.5">An IMPORTANT NOTICE at the end of this data sheet addresses availability, warranty, changes, use in safety-critical applications,</text>
<text x="27.9" y="268.9">intellectual property matters and other important disclaimers. PRODUCTION DATA.</text>
</g>
<g font-size="2.6" fill="#00f">
<text x="154" y="61.3">IN</text>
<text x="48.9" y="150.8">®</text>
</g>
<g font-size="2.6">
<text x="169" y="74">IN</text>
<text x="173.5" y="244.6">OUT</text>
</g>
<g font-size="2.5">
<text x="132.6" y="24.3">SLUSDW3A – APRIL 2020 – REVISED NOVEMBER 2020</text>
<text x="16.6" y="190.3">V</text>
<text x="20.6" y="190.3">up to 36 V</text>
<text x="38.5" y="194.2">VIN</text>
<text x="56.9" y="193.9">CB</text>
<text x="18.7" y="199.4">C</text>
<text x="74.3" y="199.4">C</text>
<text x="83.1" y="203.3">L</text>
<text x="38.5" y="208.4">EN</text>
<text x="56.4" y="207.9">SW</text>
<text x="106.8" y="204.8">V</text>
<text x="88.5" y="213.3">R</text>
<text x="38.5" y="220.1">GND</text>
<text x="57.2" y="220">FB</text>
<text x="106.3" y="220.4">C</text>
<text x="88.4" y="224.8">R</text>
</g>
<g font-size="2.3">
<text x="119.5" y="188.8">100</text>
<text x="120.8" y="197.8">80</text>
<text x="120.8" y="193.3">90</text>
<text x="120.8" y="202.2">70</text>
<text x="120.8" y="206.7">60</text>
<text x="120.8" y="215.7">40</text>
<text x="120.8" y="211.2">50</text>
<text x="117.4" y="217.2" transform="rotate(-90 117.4 217.2)">Efficiency(%)</text>
<text x="120.8" y="220.1">30</text>
<text x="120.8" y="224.6">20</text>
<text x="120.8" y="229.1">10</text>
<text x="122.1" y="233.5">0</text>
<text x="120.9" y="236.2">0.0001</text>
<text x="136.2" y="236.2">0.001</text>
<text x="151.6" y="236.2">0.01</text>
<text x="152.3" y="238.8">I</text>
<text x="156.6" y="238.8">(A)</text>
<text x="161.9" y="236.2">0.05</text>
<text x="171.4" y="236.2">0.2</text>
<text x="177.2" y="236.2">0.5</text>
<text x="182.6" y="236.2">1</text>
<text x="187" y="236.2">2</text>
</g>
<text font-size="2.1" fill="#00f" x="158.8" y="167.8">(1)</text>
<g font-size="2">
<text x="172.1" y="215.2">PFM, V</text>
<text x="180.2" y="215.2">=8V</text>
<text x="172.1" y="217.5">PFM,V</text>
<text x="172.1" y="219.8">PFM, V</text>
<text x="179.6" y="217.5">=12V</text>
<text x="180.2" y="219.8">=24V</text>
<text x="172.1" y="222">PFM, V</text>
<text x="172.1" y="224.3">FPWM, V</text>
<text x="172.1" y="226.6">FPWM,V</text>
<text x="180.2" y="222">=36V</text>
<text x="181.5" y="226.6">=12V</text>
<text x="182.1" y="224.3">=8V</text>
<text x="172.1" y="228.9">FPWM, V</text>
<text x="172.1" y="231.1">FPWM, V</text>
<text x="182.1" y="228.9">=24V</text>
<text x="182.1" y="231.1">=36V</text>
</g>
<text font-size="1.7" x="153" y="239.2">OUT</text>
<g font-size="1.6">
<text x="18.3" y="190.7">IN</text>
<text x="20.5" y="199.7">IN</text>
<text x="76.1" y="199.7">BOOT</text>
<text x="108.4" y="205.2">OUT</text>
<text x="90.3" y="213.6">FBT</text>
<text x="108.1" y="220.8">OUT</text>
<text x="90.2" y="225.1">FBB</text>
</g>
<g font-size="1.5">
<text x="178.7" y="215.6">IN</text>
<text x="178.2" y="217.8">IN</text>
<text x="178.7" y="220.1">IN</text>
<text x="178.7" y="222.4">IN</text>
<text x="180" y="226.9">IN</text>
<text x="180.6" y="224.6">IN</text>
<text x="180.6" y="229.2">IN</text>
<text x="180.6" y="231.5">IN</text>
</g>
</svg>
